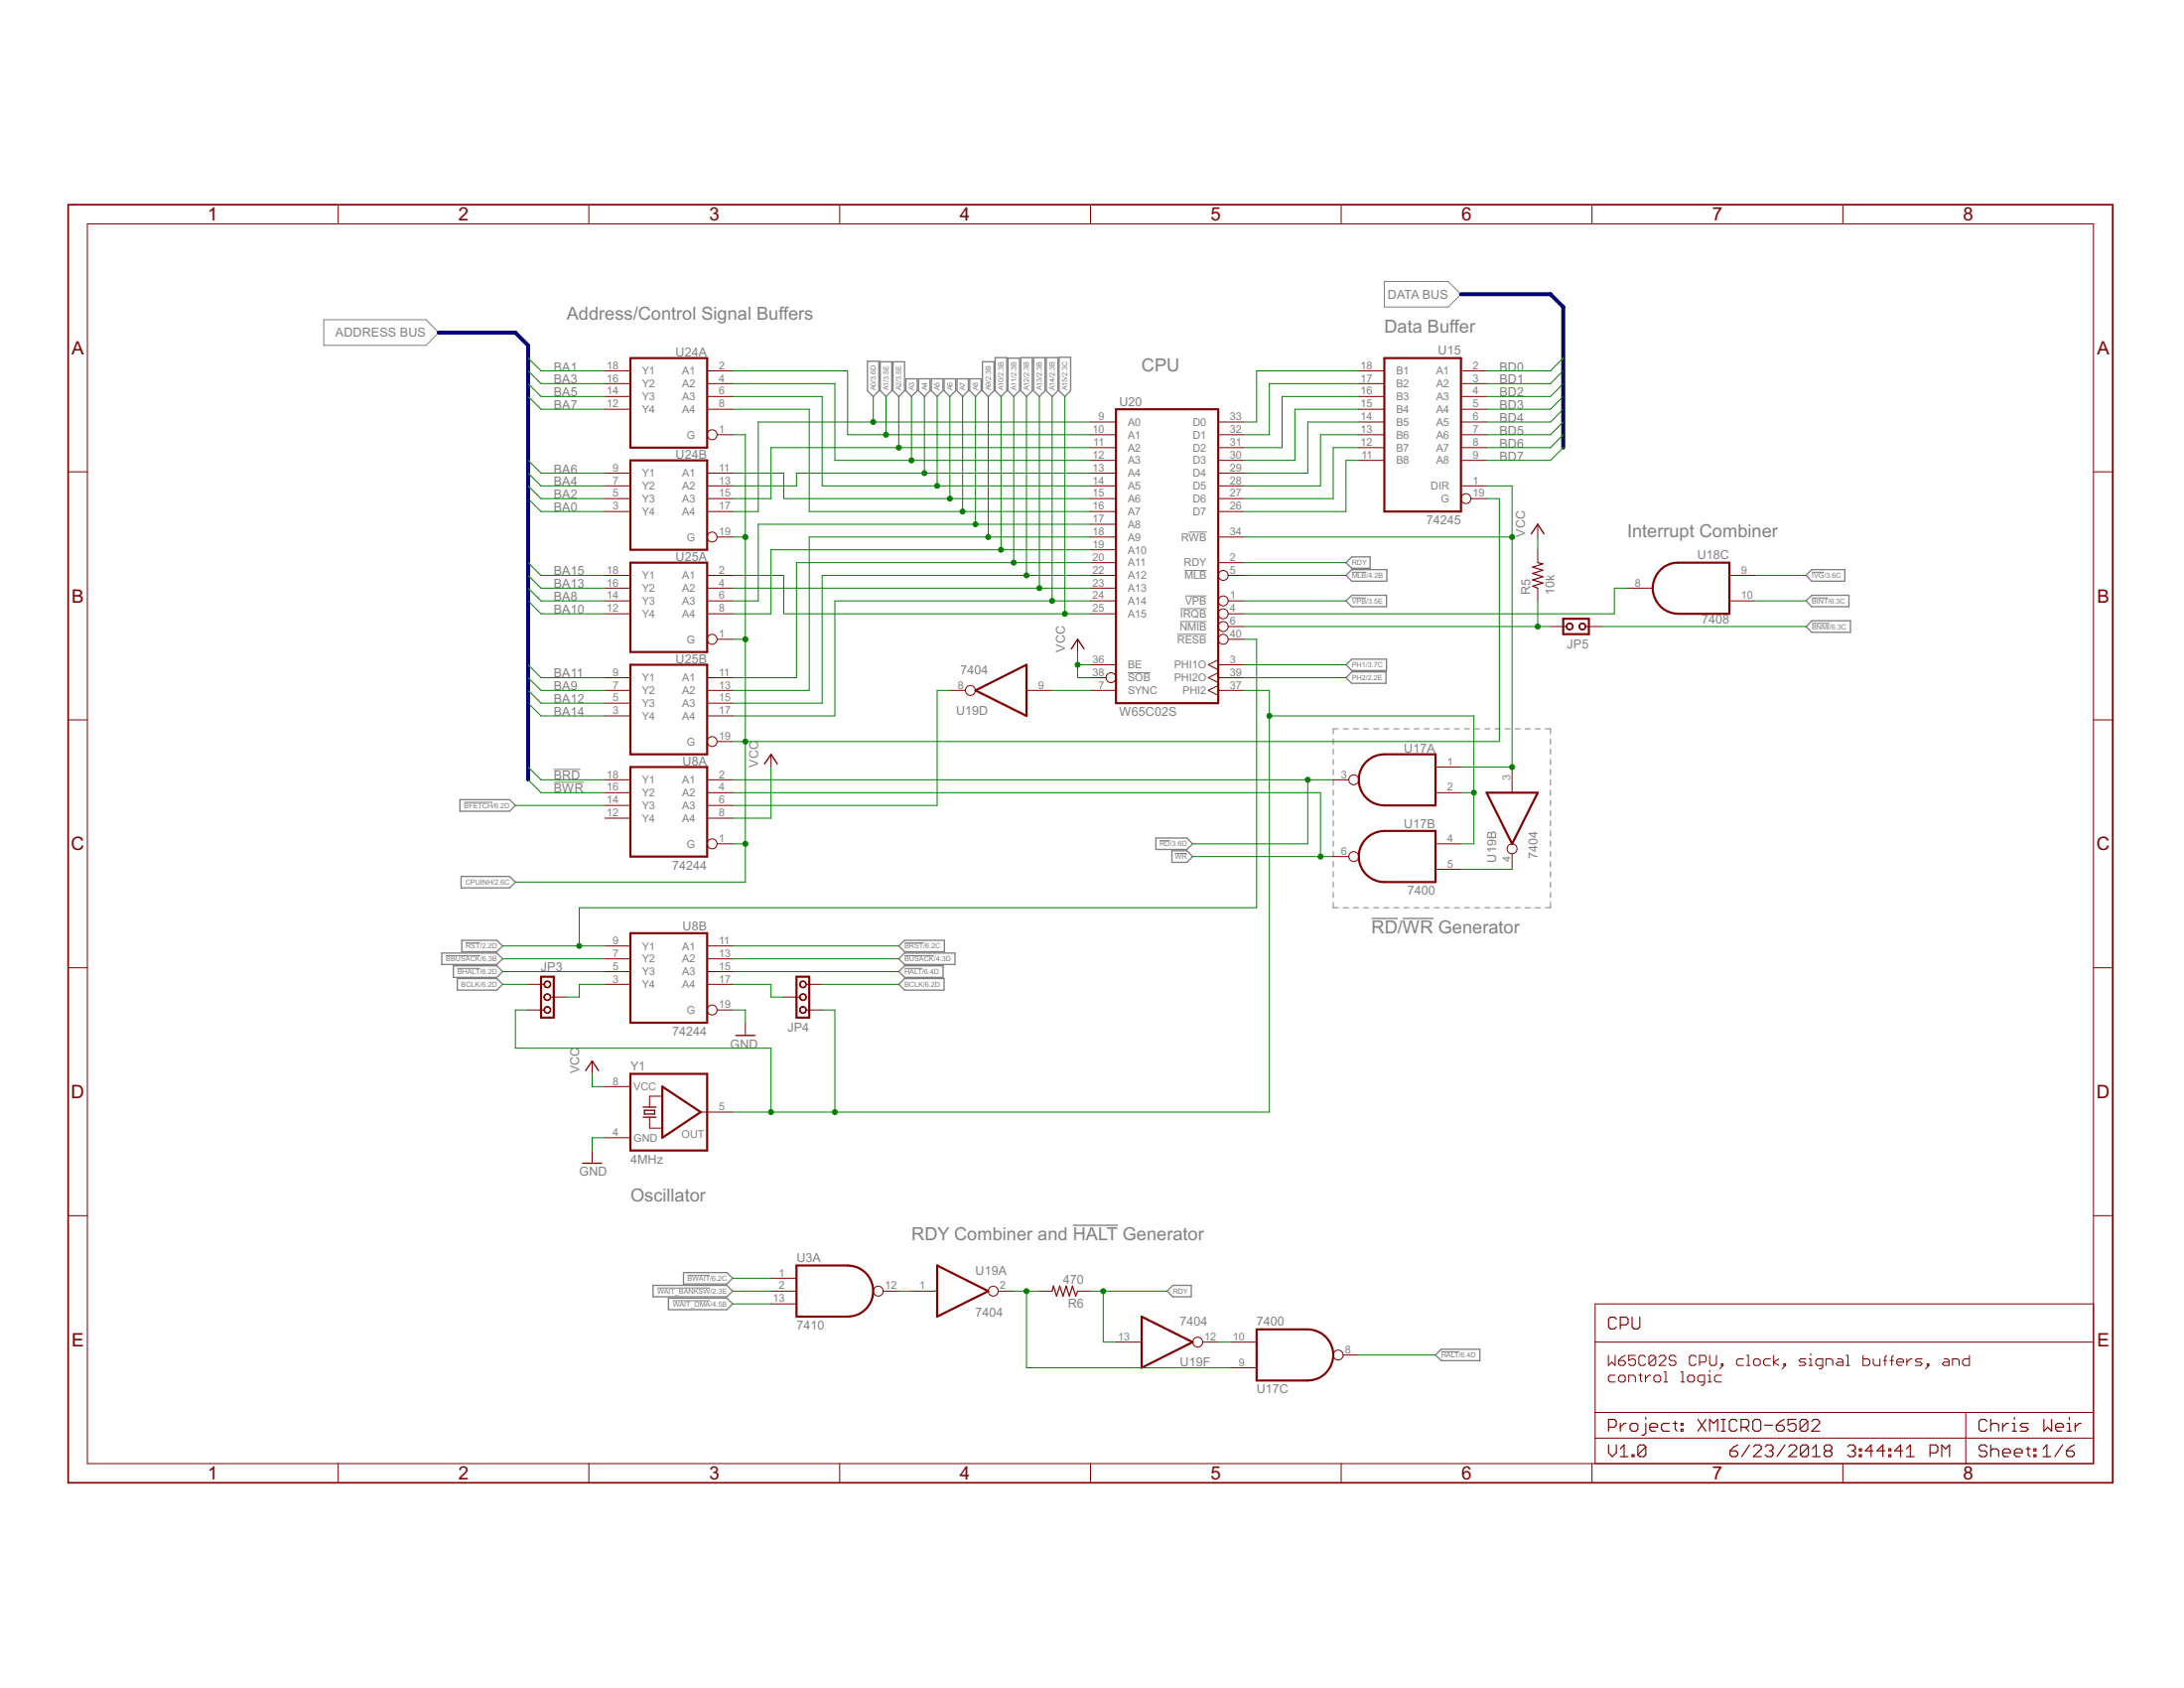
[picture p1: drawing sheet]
<svg xmlns="http://www.w3.org/2000/svg" width="279mm" height="216mm" viewBox="0 0 279 216" stroke-linecap="round" stroke-linejoin="round" font-family="sans-serif">
<g fill="none" stroke="#808080" stroke-width=".13">
<path d="M177.1 36h8.2l1.6 1.6-1.6 1.7h-8.2zM41.4 40.9h13.1l1.6 1.6-1.6 1.7h-13.1zM150.9 79.5h3.4M151 77.9h3.3M151.6 73h2.7M151.6 76.2h2.7M152.1 68.1h2.3M172.9 76.5h1.9M172.9 73.2h1.9M231.8 79.7h2.2M231.8 76.5h2M231.8 73.2h1.5"/>
<path d="M70.8 98.4h3.5M144.3 86h2.9M150.6 81.1h3.7M170.6 94.5v.7M170.6 95.8v.7M170.6 97.1v.7M170.6 98.4v.7M170.6 99.7v.7M171.2 93.2h-.6v.7M171.9 93.2h.6M173.1 93.2h.7M174.4 93.2h.7"/>
<path d="M175.7 93.2h.7M177 93.2h.7M178.3 93.2h.7M179.6 93.2h.7M180.9 93.2h.6M182.2 93.2h.6M183.5 93.2h.6M184.8 93.2h.6M186.1 93.2h.6M187.4 93.2h.6M188.7 93.2h.6M189.9 93.2h.7"/>
<path d="M191.2 93.2h.7M192.5 93.2h.7M193.8 93.2h.7M195.1 93.2h.7M196.4 93.2h.7M197.7 93.2h.7v.7M198.4 94.5v.7M198.4 95.8v.7M198.4 97.1v.7M198.4 98.4v.7M198.4 99.7v.7M59.4 102.6h3.6"/>
<path d="M70.8 100.1h3.9M148.4 107.5h1.3M150.3 109.2h1.5M170.6 101v.7M170.6 102.4v.6M170.6 103.7v.6M170.6 105v.6M170.6 106.3v.6M170.6 107.6v.6M170.6 108.9v.7M170.6 110.2v.7M170.6 111.5v.7"/>
<path d="M170.6 112.8v.7M170.6 114.1v.7M170.6 115.4v.7h.6M171.9 116.1h.6M173.1 116.1h.7M174.4 116.1h.7M175.7 116.1h.7M177 116.1h.7M178.3 116.1h.7M179.6 116.1h.7M180.9 116.1h.6M182.2 116.1h.6"/>
<path d="M183.5 116.1h.6M184.8 116.1h.6M186.1 116.1h.6M187.4 116.1h.6M188.7 116.1h.6M189.9 116.1h.7M191.2 116.1h.7M192.5 116.1h.7M193.8 116.1h.7M195.1 116.1h.7M196.4 116.1h.7M198.4 115.4v.7h-.7"/>
<path d="M198.4 101v.7M198.4 102.4v.6M198.4 103.7v.6M198.4 105v.6M198.4 106.3v.6M198.4 107.6v.6M198.4 108.9v.7M198.4 110.2v.7M198.4 111.5v.7M198.4 112.8v.7M198.4 114.1v.7M57 122.2h4.4"/>
<path d="M58.5 123.9h2.9M59.6 120.6h1.8M115.7 120.6h2.5M115.7 122.2h3.8M115.7 123.9h2.3M84.1 164.7h6.7M86.1 166.4h4.7M87.9 163.1h2.9M184.4 172.9h2.2"/>
</g>
<g fill="none" stroke="#808080" stroke-width=".17">
<path d="M111 46.2h1.4v3.8l-.7 .7-.7-.7zM112.6 46.3h1.5v3.7l-.8 .7-.7-.7zM114.2 46.3h1.5v3.7l-.7 .7-.8-.7zM115.9 48.5h1.4v1.5l-.7 .7-.7-.7zM117.5 48.5h1.5v1.5l-.7 .7-.8-.7zM119.1 48.5h1.5v1.5l-.7 .7-.8-.7zM120.8 48.5h1.5v1.5l-.8 .7-.7-.7zM122.4 48.5h1.5v1.5l-.8 .7-.7-.7zM124.1 48.5h1.4v1.5l-.7 .7-.7-.7zM125.7 46.3h1.5v3.7l-.8 .7-.7-.7zM127.3 45.7h1.5v4.3l-.7 .7-.8-.7zM128.9 45.8h1.5v4.2l-.7 .7-.8-.7z"/>
<path d="M130.6 45.7h1.5v4.3l-.8 .7-.7-.7zM132.2 45.7h1.5v4.3l-.7 .7-.8-.7zM133.9 45.7h1.4v4.3l-.7 .7-.7-.7zM135.5 45.7h1.5v4.3l-.8 .7-.7-.7zM172.2 76.9l.7-.8h4.5v1.5h-4.5zM172.2 72l.7-.8h2.4v1.5h-2.4zM172.2 73.6l.7-.7h4.5v1.4h-4.5zM231.1 76.9l.7-.8h4.7v1.5h-4.7zM231.8 79.4h4.9v1.5h-4.9l-.7-.8zM231.8 72.9h4.2v1.4h-4.2l-.7-.7zM172.2 85l.7-.7h4.5v1.5h-4.5zM172.2 86.7l.7-.8h4.4v1.5h-4.4z"/>
<path d="M58.8 102.3h6.4l.7 .7-.7 .8h-6.4zM59 112.1h6.2l.7 .7-.7 .8h-6.2zM147.9 107.2h3.9l.8 .7-.8 .7h-3.9zM149.9 108.8h1.9l.8 .8-.8 .7h-1.9zM175.5 117.5h3.3M179.5 117.5h3.9M56.5 121.9h7.1l.7 .7-.7 .8h-7.1zM58 123.5h5.6l.7 .8-.7 .7h-5.6zM58.5 125.2h5.1l.7 .7-.7 .7h-5.1zM59.1 120.3h4.5l.7 .7-.7 .7h-4.5zM115 125.9l.7-.7h5.1v1.4h-5.1zM115 121l.7-.7h5.1v1.4h-5.1z"/>
<path d="M115 124.3l.7-.8h4.9v1.5h-4.9zM115.7 121.9h6.5v1.5h-6.5l-.7-.8zM137.2 156.7h5.8M83.5 164.4h9.5l.7 .7-.7 .8h-9.5zM85.5 166h7.5l.7 .8-.7 .7h-7.5zM87.4 162.8h5.6l.7 .7-.7 .7h-5.6zM149.3 165.1l.8-.7h2.3v1.5h-2.3zM183.6 173.3l.8-.7h4.9v1.4h-4.9z"/>
</g>
<path d="M8.7 26.2h261.6v163.5h-261.6z" fill="none" stroke="#800000" stroke-width=".21"/>
<g fill="none" stroke="#800000" stroke-width=".13">
<path d="M11.2 28.6h256.6v158.6h-256.6zM43.3 26.2v2.4M75.3 26.2v2.4M107.4 26.2v2.4M139.5 26.2v2.4M171.6 26.2v2.4M203.7 26.2v2.4M235.8 26.2v2.4M77.4 47.4h3.2M77.4 49.1h3.2M77.4 50.7h3.2M77.4 52.3h3.2"/>
<path d="M90.5 47.4h3.2M90.5 49.1h3.2M90.5 50.7h3.2M90.5 52.3h3.2M91.7 55.6h2M139.5 54h3.3M139.5 55.6h3.3M139.5 57.3h3.3M139.5 58.9h3.3M155.9 54h3.2M155.9 55.6h3.2M155.9 57.3h3.2"/>
<path d="M155.9 58.9h3.2M173.8 47.4h3.3M173.8 49.1h3.3M173.8 50.7h3.3M173.8 52.3h3.3M173.8 54h3.3M173.8 55.6h3.3M173.8 57.3h3.3M173.8 58.9h3.3M186.9 47.4h3.3M186.9 49.1h3.3M186.9 50.7h3.3"/>
<path d="M186.9 52.3h3.3M186.9 54h3.3M186.9 55.6h3.3M186.9 57.3h3.3M186.9 58.9h3.3M8.7 60.3h2.5M77.4 62.1h3.2M77.4 63.8h3.2M77.4 60.5h3.2M77.4 65.4h3.2M77.4 73.6h3.2M77.4 75.2h3.2"/>
<path d="M77.4 76.9h3.2M77.4 78.5h3.2M90.5 62.1h3.2M90.5 63.8h3.2M90.5 60.5h3.2M90.5 65.4h3.2M90.5 73.6h3.2M90.5 75.2h3.2M90.5 76.9h3.2M90.5 78.5h3.2M91.7 68.7h2M139.5 62.1h3.3"/>
<path d="M139.5 63.8h3.3M139.5 68.7h3.3M139.5 60.5h3.3M139.5 65.4h3.3M139.5 73.6h3.3M139.5 75.2h3.3M139.5 76.9h3.3M139.5 78.5h3.3M139.5 67.1h3.3M139.5 70.3h3.3M139.5 72h3.3M155.9 62.1h3.2"/>
<path d="M155.9 63.8h3.2M155.9 68.7h3.2M155.9 60.5h3.2M155.9 65.4h3.2M155.9 72h3.2M157.1 73.6h2M157.1 76.9h2M157.1 78.5h2M186.9 62.1h3.3M188.2 63.8h2M196.7 67.1v1.6M196.7 70.3v1.7"/>
<path d="M196.7 75.2v1.7M208.2 75.2h3.2M221.2 73.6h3.3M221.2 76.9h3.3M267.8 60.3h2.5M8.7 92.1h2.5M77.4 99.7h3.2M77.4 86.7h3.2M77.4 88.3h3.2M77.4 89.9h3.2M77.4 91.6h3.2M90.5 99.7h3.2"/>
<path d="M90.5 86.7h3.2M90.5 88.3h3.2M90.5 89.9h3.2M90.5 91.6h3.2M91.7 81.8h2M91.7 94.8h2M98.6 96.5v1.6M121.5 88.3h2M131.3 88.3h3.3M137.9 81.8v1.6M139.5 86.7h2M139.5 88.3h3.3"/>
<path d="M139.5 85h3.3M155.9 86.7h3.2M155.9 88.3h3.2M155.9 84.4l-1.3 .6 1.3 .7M155.9 85h3.2M155.9 86l-1.3 .7 1.3 .6M155.9 87.7l-1.3 .6 1.3 .6M157.1 81.8h2M157.1 80.1h2M170.6 99.7h2M183.6 98.1h3.3M193.4 98.1v3.3"/>
<path d="M198.4 80.1h2M202.8 80.1h2.1M267.8 92.1h2.5M77.4 101.4h3.2M77.4 103h3.2M77.4 104.6h3.2M90.5 101.4h3.2M90.5 103h3.2M90.5 104.6h3.2M91.7 107.9h2M170.6 109.6h2M183.6 107.9h3.3"/>
<path d="M183.6 101.4h3.3M183.6 111.2h3.3M193.4 109.2v2M8.7 123.8h2.5M67.6 129.2h2M67.6 125.9h2M70.4 127.5h2.1M75.8 135.7v1.7M77.4 139h3.2M77.4 121h3.2M77.4 122.6h3.2M77.4 124.3h3.2"/>
<path d="M77.4 125.9h3.2M90.5 121h3.2M90.5 122.6h3.2M90.5 124.3h3.2M90.5 125.9h3.2M91.7 129.2h2M95.4 130.8v1.6M100.3 127.5h2M103.1 129.2h2.1M103.1 125.9h2.1M267.8 123.8h2.5M8.7 155.5h2.5"/>
<path d="M75.8 147.2v1.6M77.4 145.5h3.2M83.1 142.9v1.4h1.6M84.7 140.2h-1.6v1.4M89.6 142.2h4.1M267.8 155.5h2.5M98.6 166.8h3.3M98.6 165.1h3.3M98.6 163.5h3.3M113 165.1h2M116.6 165.1h3.3M127.7 165.1h2"/>
<path d="M133 165.1h1.6M137.9 165.1h1.6M142.8 171.7h3.2M153.9 171.7h2M157.5 171.7h3.3M157.5 174.9h3.3M171.8 173.3h2M204.1 171.7h63.7M205.8 173.4v1.2l.4-.4 .4 .4v-1.2M206.6 175.9h-.6l-.2 .2v.5l.2 .2h.6M207.1 174h.6l.2 .2v.2l-.2 .2h-.4l-.2-.2zM207.3 175.9h.4l.2 .2v.5l-.2 .2h-.4l-.2-.2v-.5z"/>
<path d="M207.9 173.4l-.4 .2-.4 .4M208.4 176.8v-.9h.6l.2 .2v.7M209.2 173.4h-.8v.6l.4-.2h.2l.2 .2v.4l-.2 .2h-.4l-.2-.2M209.7 175.9h.4M209.9 175.7v.9l.2 .2M210.5 173.6l-.2-.2h-.4l-.2 .2v.8l.2 .2h.4l.2-.2M210.5 175.9v.9M211.2 175.9h-.3l-.4 .4M211.8 173.6v.8l-.2 .2h-.4l-.3-.2M211.8 173.6l-.2-.2h-.4l-.3 .2v.8M211.8 173.6l-.9 .8M211.8 175.9h.4l.2 .2v.5l-.2 .2h-.4l-.2-.2v-.5z"/>
<path d="M212.2 173.6l.2-.2h.5l.2 .2v.2l-.9 .8h.9M212.9 175.5h.2v1.3M212.9 176.8h.4M214.4 173.6l-.2-.2h-.5l-.2 .2v.2l.2 .2h.5l.2 .2v.2l-.2 .2h-.5l-.2-.2M215.1 176.8h.4M215.1 175.5h.2v1.3M216.1 175.9h.5l.2 .2v.5l-.2 .2h-.5l-.2-.2v-.5zM217 173.6l-.2-.2h-.5l-.2 .2v.8l.2 .2h.5l.2-.2M217.4 174.2h.7l.2-.2v-.4l-.2-.2h-.7v1.2M218.1 176.8h-.7l-.2-.2v-.5l.2-.2h.7v1.1l-.3 .2h-.2M218.5 175.9h.2v.9M218.5 176.8h.4"/>
<path d="M218.7 173.4v1l.2 .2h.5l.2-.2v-1M218.7 175.3v.2M220.2 174.4h.2v.2h-.2zM220.2 175.9h-.6l-.2 .2v.5l.2 .2h.6M220.4 174.6l-.4 .5M223 173.8h-.6l-.2 .2v.4l.2 .2h.6M223.5 174.6h.4M223.5 173.4h.2v1.2M224.3 174l.2-.2h.5l.2 .2v.4l-.2 .2h-.5l-.2-.2zM226.5 173.8h-.7l-.2 .2v.4l.2 .2h.7M226.9 173.4v1.2M227.6 173.8l-.7 .4 .7 .4"/>
<path d="M228.2 174.4h.2v.2h-.2zM228.4 174.6l-.4 .5M231 173.8h-.6l-.3 .2 .3 .2h.4l.2 .2-.2 .2h-.7M231.4 174.6h.5M231.4 173.8h.2v.8M231.6 173.1v.3M233.2 174.6h-.7l-.2-.2v-.4l.2-.2h.7v1.1l-.2 .2h-.3M233.6 174.6v-.8h.7l.2 .2v.6M235.1 173.8h.4l.3 .2v.6h-.7l-.2-.2 .2-.2h.7M236.2 174.6h.4M236.2 173.4h.2v1.2M238.3 173.4v1.2h.7l.2-.2v-.4l-.2-.2h-.7"/>
<path d="M239.6 173.8v.6l.3 .2h.6v-.8M240.9 174h.5M241.4 173.4l-.2 .2v1M241.8 174h.4M242.2 173.4l-.2 .2v1M242.7 174.2h.8v-.2l-.2-.2h-.4l-.2 .2v.4l.2 .2h.4M243.9 173.8v.8M244.6 173.8h-.2l-.5 .4M245.9 173.8h-.6l-.3 .2 .3 .2h.4l.2 .2-.2 .2h-.7M246.5 174.4h.3v.2h-.3zM246.8 174.6l-.5 .5M248.7 173.8h.4l.2 .2v.6h-.6l-.2-.2 .2-.2h.6"/>
<path d="M249.8 174.6v-.8h.6l.2 .2v.6M251.9 173.4v1.2h-.6l-.2-.2v-.4l.2-.2h.6M267.8 166.8h-63.7v20.4M43.3 187.2v2.5M75.3 187.2v2.5M107.4 187.2v2.5M139.5 187.2v2.5M171.6 187.2v2.5M203.7 187.2v2.5M204.1 180.7h63.7M204.1 183.9h63.7M235.8 187.2v2.5"/>
<path d="M251.5 180.7v6.5"/>
<circle cx="91.1" cy="55.6" r=".64"/>
<circle cx="91.1" cy="68.7" r=".64"/>
<circle cx="156.5" cy="78.5" r=".64"/>
<circle cx="156.5" cy="76.9" r=".64"/>
<circle cx="156.5" cy="73.6" r=".64"/>
<circle cx="187.5" cy="63.8" r=".64"/>
<circle cx="91.1" cy="81.8" r=".64"/>
<circle cx="91.1" cy="94.8" r=".64"/>
<circle cx="124.1" cy="88.3" r=".64"/>
<circle cx="142.1" cy="86.7" r=".64"/>
<circle cx="156.5" cy="80.1" r=".64"/>
<circle cx="156.5" cy="81.8" r=".64"/>
<circle cx="173.2" cy="99.7" r=".64"/>
<circle cx="91.1" cy="107.9" r=".64"/>
<circle cx="173.2" cy="109.6" r=".64"/>
<circle cx="193.4" cy="108.6" r=".64"/>
<circle cx="91.1" cy="129.2" r=".64"/>
<circle cx="112.4" cy="165.1" r=".64"/>
<circle cx="127.1" cy="165.1" r=".64"/>
<circle cx="153.2" cy="171.7" r=".64"/>
<circle cx="171.2" cy="173.3" r=".64"/>
</g>
<g fill="none" stroke="#800000" stroke-width=".15">
<path d="M196.7 72l.7 .1-1.3 .4 1.3 .4-1.3 .4 1.3 .5-1.3 .4 1.3 .4-1.3 .4 .6 .2M134.6 165.1l.2-.6 .4 1.3 .4-1.3 .4 1.3 .4-1.3 .4 1.3 .4-1.3 .4 1.3 .3-.7M206.8 168.7l-.3-.2h-.5l-.2 .2v1l.2 .3h.5l.3-.3M207.3 169.5h.7l.3-.3v-.5l-.3-.2h-.7v1.5M208.8 168.5v1.2l.2 .3h.5l.3-.3v-1.2M205.8 182.5h.7l.3-.2v-.5l-.3-.3h-.7v1.5M205.8 184.8v1l.5 .5 .5-.5v-1M207.3 182.1v.9M207.3 185.3l.5-.5v1.5M207.3 186.3h1M208 182.1h-.2l-.5 .4M208.5 182.3l.3-.2h.5l.2 .2v.5l-.2 .2h-.5l-.3-.2z"/>
<path d="M208.8 186.1h.2v.2h-.2zM210.5 185.1l-.2-.3h-.5l-.3 .3v1M210.5 182.1v1.2l-.2 .3h-.3M210.5 181.3v.2M210.5 185.1v1l-.2 .2h-.5l-.3-.2M210.5 185.1l-1 1M211.1 182.5h.9v-.2l-.2-.2h-.5l-.2 .2v.5l.2 .2h.5M213.6 182.1h-.8l-.2 .2v.5l.2 .2h.8M214.1 182.1h.4M214.3 181.8v1l.2 .2M215.1 182.1h.2v.2h-.2zM215.1 182.8h.2v.2h-.2z"/>
<path d="M217.2 181.5l1 1.5M218.2 181.5l-1 1.5M218.7 183v-1.5l.5 .6 .5-.6v1.5M220.2 181.5h.5M220.2 183h.5M220.5 181.5v1.5M221.3 185.6h.8l.2 .2v.3l-.2 .2h-.5l-.3-.2zM222.2 181.8l-.2-.3h-.5l-.3 .3v1l.3 .2h.5l.2-.2M222.3 184.8l-.5 .3-.5 .5M222.7 182.5h.8l.2-.2v-.5l-.2-.3h-.8v1.5M223.2 182.5l.5 .5M223.8 184.8l-1 1.5"/>
<path d="M224.3 185.1l.3-.3h.5l.2 .3v.2l-1 1h1M224.5 181.5h.5l.3 .3v1l-.3 .2h-.5l-.3-.2v-1zM225.7 182.3h1.1M225.8 185.1l.3-.3h.5l.2 .3v.2l-.2 .3M226.3 185.6h.3M226.6 185.6l.2 .2v.3l-.2 .2h-.5l-.3-.2M227.2 182.3h.8l.3 .2v.3l-.3 .2h-.5l-.3-.2zM228.3 181.5l-.5 .3-.6 .5M228.3 184.8l-1 1.5M228.8 185.1l.3-.3h.5l.2 .3v.2l-1 1h1M229.8 181.5h-1.1v.8l.6-.2h.2l.3 .2v.5l-.3 .2h-.5l-.3-.2M231.3 181.8l-.3-.3h-.5l-.2 .3v1"/>
<path d="M231.3 181.8v1l-.3 .2h-.5l-.2-.2M231.3 181.8l-1 1M231.4 185.1v1l-.3 .2h-.5l-.3-.2M231.4 185.1l-.3-.3h-.5l-.3 .3v1M231.4 185.1l-1.1 1M231.8 181.8l.2-.3h.5l.3 .3v.3l-1 .9h1M231.9 186.3h1M231.9 185.3l.4-.5v1.5M233.6 185.6l-.2 .2v.3l.2 .2h.5l.3-.2v-.3l-.3-.2M233.6 185.6l-.2-.3v-.2l.2-.3h.5l.3 .3v.2l-.3 .3M233.6 185.6h.5M236.4 185.1l.2-.3h.5l.3 .3v.2l-.3 .3"/>
<path d="M236.9 185.6h.2M237.1 185.6l.3 .2v.3l-.3 .2h-.5l-.2-.2M237.9 186.1h.2v.2h-.2zM237.9 185.3h.2v.3h-.2zM239.6 185.6h-1l.8-.8v1.5M241.1 185.6h-1l.8-.8v1.5M241.6 186.1h.3v.2h-.3zM241.6 185.3h.3v.3h-.3zM243.4 185.6h-1l.7-.8v1.5M243.9 186.3h1M243.9 185.3l.5-.5v1.5M246.9 185.8h.7l.3-.2v-.5l-.3-.3h-.7v1.5"/>
<path d="M248.4 186.3v-1.5l.5 .5 .5-.5v1.5M254.2 181.8l-.3-.3h-.5l-.2 .3v1l.2 .2h.5l.3-.2M254.2 185.1l-.3-.3h-.5l-.2 .3v.2l.2 .3h.5l.3 .2v.3l-.3 .2h-.5l-.2-.2M254.7 182.3l.2-.2h.5l.3 .2v.7M254.7 181.5v1.5M254.7 184.8v1.5M254.7 185.6l.2-.3h.5l.3 .3v.7M256.2 185.8h1v-.2l-.3-.3h-.5l-.2 .3v.5l.2 .2h.5M256.2 182.1v.9M256.9 182.1h-.2l-.5 .4M257.5 182.1h.2v.9M257.5 183h.5"/>
<path d="M257.7 185.8h1v-.2l-.3-.3h-.4l-.3 .3v.5l.3 .2h.4M257.7 181.3v.2M259.2 185.3h.5M259.5 182.1h-.8l-.3 .2 .3 .2h.5l.3 .3-.3 .2h-.8M259.5 185.1v1l.2 .2M260.2 186.1h.3v.2h-.3zM260.2 185.3h.3v.3h-.3zM261.4 186.3h1M261.4 185.3l.5-.5v1.5M261.5 181.5v1.5l.5-.5 .5 .5v-1.5M263 182.5h1v-.2l-.3-.2h-.5l-.2 .2v.5l.2 .2h.5M263.9 184.8l-1 1.5"/>
<path d="M264.4 185.6h.7l.3 .2v.3l-.3 .2h-.5l-.2-.2zM264.5 182.1h.2v.9M264.5 183h.5M264.7 181.3v.2M265.4 184.8l-.5 .3-.5 .5M265.5 182.1v.9M266.2 182.1h-.2l-.5 .4"/>
</g>
<g fill="none" stroke="#800000" stroke-width=".28">
<path d="M80.6 45.8h9.9v11.5h-9.9zM80.6 58.9h9.9v11.4h-9.9zM142.8 52.3h13.1v37.6h-13.1zM177.1 45.8h9.8v19.6h-9.8zM80.6 72h9.9v11.4h-9.9zM200 79.1h3.3v2h-3.3zM212.5 72.8a3.2 3.2 0 0 1 2.2-.8h6.5v6.5h-6.5a3.3 3.3 0 0 1-3-2.1 3.3 3.3 0 0 1 .8-3.6zM80.6 98.1h9.9v11.5h-9.9zM80.6 85h9.9v11.5h-9.9zM124.8 88.3l6.5-3.3v6.6zM174.9 97.3a3.2 3.2 0 0 1 2.2-.8h6.5v6.5h-6.5a3.3 3.3 0 0 1-3-2.1 3.3 3.3 0 0 1 .8-3.6zM80.6 119.4h9.9v11.4h-9.9z"/>
<path d="M174.9 107.2a3.3 3.3 0 0 1 2.2-.9h6.5v6.5h-6.5a3.3 3.3 0 0 1-3-2 3.3 3.3 0 0 1 .8-3.6zM190.2 101.4h6.5l-3.3 6.5zM69.2 124.9h1.6v5.3h-1.6zM80.6 137.4h9.9v9.8h-9.9zM84.7 139l4.9 3.2-4.9 3.3zM101.9 124.9h1.6v5.3h-1.6zM101.9 161.9h6.5a3.3 3.3 0 0 1 3.3 3.2 3.3 3.3 0 0 1-3.3 3.3h-6.5zM119.9 161.9l6.5 3.2-6.5 3.3zM146 168.4l6.6 3.3-6.6 3.2zM160.8 170h6.5a3.3 3.3 0 0 1 3.3 3.3 3.3 3.3 0 0 1-3.3 3.3h-6.5z"/>
</g>
<path d="M195.9 68.3l.8-1.2 .8 1.2M97.8 97.7l.8-1.2 .8 1.2M137.1 83l.8-1.2 .8 1.2M74.9 136.9l.9-1.2 .8 1.2M94.1 132.4h2.5M74.5 148.8h2.5M82.3 142.9h1.6M82.3 141.6h1.6M82.4 142h1.4v.5h-1.4z" fill="none" stroke="#800000" stroke-width=".17"/>
<g fill="#800000" stroke="#800000" stroke-width=".13">
<path d="M69.7 128.8a.45 .45 0 0 1 .7 .2 .45 .45 0 0 1-.3 .6 .45 .45 0 0 1-.5-.4h.1a.36 .36 0 0 1 .4-.4 .36 .36 0 0 1 .2 .6 .36 .36 0 0 1-.6-.1v-.1h-.1z" fill-rule="evenodd"/>
<path d="M69.7 125.6a.44 .44 0 0 1 .7 .1 .44 .44 0 0 1-.3 .6 .44 .44 0 0 1-.5-.4h.1a.36 .36 0 0 1 .5-.3 .36 .36 0 0 1 .1 .5 .36 .36 0 0 1-.6 0v-.2h-.1z" fill-rule="evenodd"/>
<path d="M69.7 127.2a.45 .45 0 0 1 .7 .2 .45 .45 0 0 1-.3 .6 .45 .45 0 0 1-.5-.5h.1a.36 .36 0 0 1 .5-.3 .36 .36 0 0 1 .1 .6 .36 .36 0 0 1-.6-.1v-.2h-.1z" fill-rule="evenodd"/>
<path d="M102.4 125.6a.44 .44 0 0 1 .7 .1 .44 .44 0 0 1-.3 .6 .44 .44 0 0 1-.5-.4h.1a.38 .38 0 0 1 .5-.3 .38 .38 0 0 1 .1 .6 .38 .38 0 0 1-.6-.1v-.2h-.1z" fill-rule="evenodd"/>
<path d="M102.4 128.8a.45 .45 0 0 1 .7 .2 .45 .45 0 0 1-.3 .6 .45 .45 0 0 1-.5-.4h.1a.38 .38 0 0 1 .5-.3 .38 .38 0 0 1 .1 .6 .38 .38 0 0 1-.6-.2v-.1h-.1z" fill-rule="evenodd"/>
<path d="M102.4 127.2a.45 .45 0 0 1 .7 .2 .45 .45 0 0 1-.3 .6 .45 .45 0 0 1-.5-.5h.1a.38 .38 0 0 1 .5-.3 .38 .38 0 0 1 .1 .6 .38 .38 0 0 1-.6-.1v-.2h-.1z" fill-rule="evenodd"/>
<path d="M200.5 79.8a.45 .45 0 0 1 .7 .1 .45 .45 0 0 1-.3 .7 .45 .45 0 0 1-.5-.5 .39 .39 0 0 1 .6-.3 .39 .39 0 0 1-.1 .7 .43 .43 0 0 1-.4-.2 .43 .43 0 0 1 0-.5z" fill-rule="evenodd"/>
<path d="M202.2 79.8a.45 .45 0 0 1 .6 .1 .45 .45 0 0 1-.3 .7 .45 .45 0 0 1-.5-.5h.1a.38 .38 0 0 1 .5-.3 .38 .38 0 0 1 .1 .6 .38 .38 0 0 1-.6-.1v-.2h-.1z" fill-rule="evenodd"/>
</g>
<path d="M186.9 37.6h11.5l1.6 1.7v18M56.1 42.5h9.8l1.7 1.7v55.5" fill="none" stroke="#000080" stroke-width=".51"/>
<g fill="none" stroke="#008000" stroke-width=".13">
<path d="M67.6 50.7l1.6 1.6h8.2M67.6 49.1l1.6 1.6h8.2M67.6 47.4l1.6 1.7h8.2M67.6 45.8l1.6 1.6h8.2M67.6 58.9l1.6 1.6h8.2M93.7 49.1h13.1v9.8h32.7M93.7 55.6h1.7v57.2h-29.5M93.7 47.4h14.7v8.2h31.1M93.7 52.3h9.8v13.1h36M93.7 50.7h11.5v11.4h34.3M111.7 50.7v3.3M113.3 50.7v4.9"/>
<path d="M115 50.7v6.6M116.6 50.7v8.2M118.3 50.7v9.8M119.9 50.7v11.4M121.5 50.7v13.1M123.1 50.7v14.7M124.8 50.7v16.4M126.4 50.7v18M128.1 50.7v19.6M129.7 50.7v21.3M131.3 50.7v22.9M133 50.7v24.5"/>
<path d="M134.6 50.7v26.2M136.2 50.7v27.8M139.5 57.3h-40.9v6.5h-4.9M139.5 54h-42.5v11.4h-3.3M173.8 52.3h-8.1v6.6h-6.6M173.8 58.9h-1.6v6.5h-13.1M173.8 50.7h-9.8v6.6h-4.9M173.8 57.3h-3.2v6.5h-11.5M173.8 49.1h-11.4v6.5h-3.3M173.8 55.6h-4.9v6.5h-9.8M173.8 47.4h-13v6.6h-1.7M173.8 54h-6.5v6.5h-8.2"/>
<path d="M200 57.3l-1.6 1.6h-8.2M200 55.6l-1.6 1.7h-8.2M200 54l-1.6 1.6h-8.2M200 52.3l-1.6 1.7h-8.2M200 50.7l-1.6 1.6h-8.2M200 49.1l-1.6 1.6h-8.2M200 47.4l-1.6 1.7h-8.2M200 45.8l-1.6 1.6h-8.2M67.6 76.9l1.6 1.6h8.2M67.6 72l1.6 1.6h8.2M67.6 75.2l1.6 1.7h8.2M67.6 73.6l1.6 1.6h8.2"/>
<path d="M67.6 63.8l1.6 1.6h8.2M67.6 62.1l1.6 1.7h8.2M67.6 60.5l1.6 1.6h8.2M93.7 73.6h6.6v4.9h39.2M93.7 60.5h6.6v3.3h39.2M93.7 75.2h45.8M93.7 68.7h1.7M139.5 70.3h-40.9v8.2h-4.9M139.5 73.6h-34.3v16.3h-11.5M139.5 67.1h-42.5v9.8h-3.3M139.5 76.9h-32.7v14.7h-13.1M139.5 72h-37.6v14.7h-8.2"/>
<path d="M139.5 60.5h-37.6v1.6h-8.2M139.5 68.7h-36v19.6h-9.8M159.1 73.6h13.1M159.1 76.9h13.1M159.1 72h13.1M159.1 68.7h34.3M190.2 63.8h1.6v31h-98.1M190.2 62.1h3.2v36h-6.5M196.7 68.7v1.6M196.7 76.9v3.2M208.2 75.2h-1.7v3.3h-47.4M224.5 73.6h6.6"/>
<path d="M224.5 76.9h6.6M67.6 89.9l1.6 1.7h8.2M67.6 88.3l1.6 1.6h8.2M67.6 85l1.6 1.7h8.2M67.6 86.7l1.6 1.6h8.2M67.6 98.1l1.6 1.6h8.2M67.6 99.7l1.6 1.7h8.2M93.7 99.7h76.9M93.7 81.8h1.7M98.6 98.1v6.5h-4.9M121.5 88.3h-1.6v14.7h-26.2M134.6 88.3h4.9"/>
<path d="M137.9 83.4v3.3h1.6M137.9 85h1.6M159.1 86.7h13.1M159.1 88.3h3.3v53.9h-68.7M159.1 85h13.1M159.1 81.8h1.7v34.3h-86.7v4.9M159.1 80.1h39.3M162.4 91.6h26.2v16.3h-1.7M167.3 99.7v8.2h-14.7M204.9 80.1h26.2M65.9 103h11.5M93.7 101.4h75.2v8.2"/>
<path d="M93.7 107.9h1.7M152.6 109.6h18M186.9 101.4h1.7M186.9 111.2h6.5M64.3 121h13.1M64.3 122.6h13.1M64.3 125.9h3.3M64.3 124.3h13.1M67.6 129.2h-1.7v4.9h32.7v8.1M75.8 137.4v1.6h1.6M77.4 125.9h-3.3v1.6h-1.6M93.7 125.9h4.9v1.6h1.7"/>
<path d="M93.7 129.2h1.7v1.6M93.7 121h21.3M93.7 122.6h21.3M93.7 124.3h21.3M105.2 129.2h1.6v13M105.2 125.9h9.8M77.4 145.5h-1.6v1.7M93.7 163.5h4.9M93.7 165.1h4.9M93.7 166.8h4.9M115 165.1h1.6M129.7 165.1h3.3"/>
<path d="M131.3 165.1v9.8h26.2M139.5 165.1h9.8M141.1 165.1v6.6h1.7M155.9 171.7h1.6M173.8 173.3h9.8"/>
</g>
<g fill="#008000" stroke="#008000" stroke-width=".13">
<circle cx="136.2" cy="78.5" r=".32"/>
<circle cx="134.6" cy="76.9" r=".32"/>
<circle cx="133" cy="75.2" r=".32"/>
<circle cx="131.3" cy="73.6" r=".32"/>
<circle cx="129.7" cy="72" r=".32"/>
<circle cx="128.1" cy="70.3" r=".32"/>
<circle cx="126.4" cy="68.7" r=".32"/>
<circle cx="124.8" cy="67.1" r=".32"/>
<circle cx="123.1" cy="65.4" r=".32"/>
<circle cx="121.5" cy="63.8" r=".32"/>
<circle cx="119.9" cy="62.1" r=".32"/>
<circle cx="118.3" cy="60.5" r=".32"/>
<circle cx="116.6" cy="58.9" r=".32"/>
<circle cx="115" cy="57.3" r=".32"/>
<circle cx="113.3" cy="55.6" r=".32"/>
<circle cx="111.7" cy="54" r=".32"/>
<circle cx="137.9" cy="85" r=".32"/>
<circle cx="167.3" cy="99.7" r=".32"/>
<circle cx="168.9" cy="109.6" r=".32"/>
<circle cx="193.4" cy="68.7" r=".32"/>
<circle cx="193.4" cy="98.1" r=".32"/>
<circle cx="141.1" cy="165.1" r=".32"/>
<circle cx="131.3" cy="165.1" r=".32"/>
<circle cx="188.6" cy="101.4" r=".32"/>
<circle cx="162.4" cy="91.6" r=".32"/>
<circle cx="98.6" cy="142.2" r=".32"/>
<circle cx="106.8" cy="142.2" r=".32"/>
<circle cx="74.1" cy="121" r=".32"/>
<circle cx="95.4" cy="68.7" r=".32"/>
<circle cx="95.4" cy="81.8" r=".32"/>
<circle cx="95.4" cy="94.8" r=".32"/>
<circle cx="95.4" cy="107.9" r=".32"/>
<circle cx="196.7" cy="80.1" r=".32"/>
</g>
<g font-size="2.6" fill="#800000">
<text x="26.6" y="28.2">1</text>
<text x="58.6" y="28.2">2</text>
<text x="90.7" y="28.2">3</text>
<text x="122.8" y="28.2">4</text>
<text x="154.9" y="28.2">5</text>
<text x="187" y="28.2">6</text>
<text x="219.1" y="28.2">7</text>
<text x="251.1" y="28.2">8</text>
<text x="9.2" y="45.3">A</text>
<text x="268.3" y="45.3">A</text>
<text x="9.2" y="77">B</text>
<text x="268.3" y="77">B</text>
<text x="9.1" y="108.7">C</text>
<text x="268.2" y="108.7">C</text>
<text x="9.1" y="140.5">D</text>
<text x="268.2" y="140.5">D</text>
<text x="9.2" y="172.2">E</text>
<text x="268.3" y="172.2">E</text>
<text x="26.6" y="189.3">1</text>
<text x="58.6" y="189.3">2</text>
<text x="90.7" y="189.3">3</text>
<text x="122.8" y="189.3">4</text>
<text x="154.9" y="189.3">5</text>
<text x="187" y="189.3">6</text>
<text x="219.1" y="189.3">7</text>
<text x="251.1" y="189.3">8</text>
</g>
<g font-size="2.6" fill="#808080">
<text x="72.5" y="40.9">Address/Control Signal Buffers</text>
<text x="146" y="47.4">CPU</text>
<text x="177.1" y="42.5">Data Buffer</text>
<text x="208.2" y="68.7">Interrupt Combiner</text>
<text x="175.5" y="119.4">RD/WR Generator</text>
<text x="80.7" y="153.7">Oscillator</text>
<text x="116.6" y="158.6">RDY Combiner and HALT Generator</text>
</g>
<g font-size="1.8" fill="#808080">
<text x="177.5" y="38.2">DATA BUS</text>
<text x="42.9" y="43.1">ADDRESS BUS</text>
<text x="70.8" y="47.4">BA1</text>
<text x="86.4" y="45.6">U24A</text>
<text x="184" y="45.4">U15</text>
<text x="191.8" y="47.4">BD0</text>
<text x="70.8" y="52.3">BA7</text>
<text x="70.8" y="50.7">BA5</text>
<text x="70.8" y="49.1">BA3</text>
<text x="143.2" y="51.9">U20</text>
<text x="191.8" y="54">BD4</text>
<text x="191.8" y="52.3">BD3</text>
<text x="191.8" y="50.7">BD2</text>
<text x="191.8" y="49.1">BD1</text>
<text x="86.4" y="58.6">U24B</text>
<text x="191.8" y="58.9">BD7</text>
<text x="191.8" y="57.2">BD6</text>
<text x="191.8" y="55.6">BD5</text>
<text x="70.8" y="65.4">BA0</text>
<text x="70.8" y="63.8">BA2</text>
<text x="70.8" y="62.2">BA4</text>
<text x="70.8" y="60.5">BA6</text>
<text x="86.4" y="71.7">U25A</text>
<text x="182.5" y="67.1">74245</text>
<text x="195.1" y="68.7" transform="rotate(-90 195.1 68.7)">VCC</text>
<text x="217.1" y="71.5">U18C</text>
<text x="70.8" y="76.9">BA8</text>
<text x="70.8" y="75.2">BA13</text>
<text x="70.8" y="73.6">BA15</text>
<text x="195.8" y="76" transform="rotate(-90 195.8 76)">R5</text>
<text x="198.8" y="76" transform="rotate(-90 198.8 76)">10k</text>
<text x="70.8" y="78.5">BA10</text>
<text x="136.2" y="83.4" transform="rotate(-90 136.2 83.4)">VCC</text>
<text x="200.5" y="82.9">JP5</text>
<text x="217.7" y="79.8">7408</text>
<text x="70.8" y="88.3">BA9</text>
<text x="70.8" y="86.7">BA11</text>
<text x="70.8" y="89.9">BA12</text>
<text x="86.4" y="84.8">U25B</text>
<text x="122.9" y="86.2">7404</text>
<text x="70.8" y="91.6">BA14</text>
<text x="122.3" y="91.5">U19D</text>
<text x="143.2" y="91.6">W65C02S</text>
<text x="70.8" y="99.7">BRD</text>
<text x="70.8" y="101.4">BWR</text>
<text x="87.3" y="97.9">U8A</text>
<text x="97" y="98.1" transform="rotate(-90 97 98.1)">VCC</text>
<text x="179.6" y="96.2">U17A</text>
<text x="179.6" y="105.9">U17B</text>
<text x="86" y="111.2">74244</text>
<text x="191.4" y="110.3" transform="rotate(-90 191.4 110.3)">U19B</text>
<text x="196.7" y="109.8" transform="rotate(-90 196.7 109.8)">7404</text>
<text x="87.3" y="119">U8B</text>
<text x="180.1" y="114.5">7400</text>
<text x="69.2" y="124.3">JP3</text>
<text x="100.8" y="131.9">JP4</text>
<text x="74.1" y="137.3" transform="rotate(-90 74.1 137.3)">VCC</text>
<text x="80.7" y="136.9">Y1</text>
<text x="86" y="132.4">74244</text>
<text x="93.4" y="134.1">GND</text>
<text x="80.7" y="148.8">4MHz</text>
<text x="74.1" y="150.4">GND</text>
<text x="101.9" y="161.5">U3A</text>
<text x="124.8" y="163.1">U19A</text>
<text x="136" y="164.2">470</text>
<text x="136.6" y="167.2">R6</text>
<text x="101.9" y="170">7410</text>
<text x="124.8" y="168.4">7404</text>
<text x="150.9" y="169.5">7404</text>
<text x="160.8" y="169.5">7400</text>
<text x="150.9" y="174.7">U19F</text>
<text x="160.8" y="178.1">U17C</text>
</g>
<g font-size="1.5" fill="#808080">
<text x="77.6" y="47.2">18</text>
<text x="82.2" y="47.9">Y1</text>
<text x="87.3" y="47.9">A1</text>
<text x="92" y="47.2">2</text>
<text x="174.1" y="47.2">18</text>
<text x="178.6" y="47.9">B1</text>
<text x="183.7" y="47.9">A1</text>
<text x="188.4" y="47.2">2</text>
<text x="77.6" y="52.1">12</text>
<text x="77.6" y="50.5">14</text>
<text x="77.6" y="48.8">16</text>
<text x="82.2" y="52.8">Y4</text>
<text x="82.2" y="51.2">Y3</text>
<text x="82.2" y="49.6">Y2</text>
<text x="87.3" y="49.6">A2</text>
<text x="87.3" y="51.2">A3</text>
<text x="87.3" y="52.8">A4</text>
<text x="92" y="48.8">4</text>
<text x="92" y="50.5">6</text>
<text x="92" y="52.1">8</text>
<text x="140.5" y="53.7">9</text>
<text x="157.4" y="53.7">33</text>
<text x="174.1" y="53.7">14</text>
<text x="174.1" y="52.1">15</text>
<text x="174.1" y="50.5">16</text>
<text x="174.1" y="48.8">17</text>
<text x="178.6" y="52.8">B4</text>
<text x="178.6" y="51.2">B3</text>
<text x="178.6" y="49.6">B2</text>
<text x="183.7" y="49.6">A2</text>
<text x="183.7" y="51.2">A3</text>
<text x="183.7" y="52.8">A4</text>
<text x="188.4" y="48.8">3</text>
<text x="188.4" y="50.5">4</text>
<text x="188.4" y="52.1">5</text>
<text x="188.4" y="53.7">6</text>
<text x="87.9" y="56.1">G</text>
<text x="92" y="55.4">1</text>
<text x="139.7" y="55.4">10</text>
<text x="139.7" y="58.7">12</text>
<text x="139.8" y="57">11</text>
<text x="144.3" y="54.5">A0</text>
<text x="144.3" y="56.1">A1</text>
<text x="144.3" y="57.7">A2</text>
<text x="144.3" y="59.4">A3</text>
<text x="152.6" y="54.5">D0</text>
<text x="152.6" y="56.1">D1</text>
<text x="152.6" y="57.7">D2</text>
<text x="152.6" y="59.4">D3</text>
<text x="157.4" y="55.4">32</text>
<text x="157.4" y="57">31</text>
<text x="157.4" y="58.7">30</text>
<text x="174.1" y="57">12</text>
<text x="174.1" y="55.4">13</text>
<text x="174.2" y="58.7">11</text>
<text x="178.6" y="59.4">B8</text>
<text x="178.6" y="57.7">B7</text>
<text x="178.6" y="56.1">B6</text>
<text x="178.6" y="54.5">B5</text>
<text x="183.7" y="54.5">A5</text>
<text x="183.7" y="56.1">A6</text>
<text x="183.7" y="57.7">A7</text>
<text x="183.7" y="59.4">A8</text>
<text x="188.4" y="55.4">7</text>
<text x="188.4" y="57">8</text>
<text x="188.4" y="58.7">9</text>
<text x="78.4" y="65.2">3</text>
<text x="78.4" y="63.6">5</text>
<text x="78.4" y="61.9">7</text>
<text x="78.4" y="60.3">9</text>
<text x="82.2" y="65.9">Y4</text>
<text x="82.2" y="64.3">Y3</text>
<text x="82.2" y="62.6">Y2</text>
<text x="82.2" y="61">Y1</text>
<text x="87.3" y="61">A1</text>
<text x="87.3" y="62.6">A2</text>
<text x="87.3" y="64.3">A3</text>
<text x="87.3" y="65.9">A4</text>
<text x="92" y="60.3">11</text>
<text x="92" y="61.9">13</text>
<text x="92" y="63.6">15</text>
<text x="92" y="65.2">17</text>
<text x="139.7" y="60.3">13</text>
<text x="139.7" y="61.9">14</text>
<text x="139.7" y="63.6">15</text>
<text x="139.7" y="65.2">16</text>
<text x="144.3" y="61">A4</text>
<text x="144.3" y="62.6">A5</text>
<text x="144.3" y="64.3">A6</text>
<text x="144.3" y="65.9">A7</text>
<text x="152.6" y="61">D4</text>
<text x="152.6" y="62.6">D5</text>
<text x="152.6" y="64.3">D6</text>
<text x="152.6" y="65.9">D7</text>
<text x="157.4" y="60.3">29</text>
<text x="157.4" y="61.9">28</text>
<text x="157.4" y="63.6">27</text>
<text x="157.4" y="65.2">26</text>
<text x="183" y="62.6">DIR</text>
<text x="184.3" y="64.3">G</text>
<text x="188.4" y="61.9">1</text>
<text x="188.4" y="63.6">19</text>
<text x="87.9" y="69.2">G</text>
<text x="92" y="68.5">19</text>
<text x="139.7" y="66.8">17</text>
<text x="139.7" y="68.5">18</text>
<text x="139.7" y="70.1">19</text>
<text x="139.7" y="71.7">20</text>
<text x="144.3" y="67.5">A8</text>
<text x="144.3" y="69.2">A9</text>
<text x="144.3" y="70.8">A10</text>
<text x="151.1" y="69.2">RWB</text>
<text x="157.4" y="71.7">2</text>
<text x="157.4" y="68.5">34</text>
<text x="77.6" y="76.6">14</text>
<text x="77.6" y="75">16</text>
<text x="77.6" y="73.4">18</text>
<text x="82.2" y="77.3">Y3</text>
<text x="82.2" y="75.7">Y2</text>
<text x="82.2" y="74.1">Y1</text>
<text x="87.3" y="74.1">A1</text>
<text x="87.3" y="75.7">A2</text>
<text x="87.3" y="77.4">A3</text>
<text x="92" y="73.4">2</text>
<text x="92" y="75">4</text>
<text x="92" y="76.6">6</text>
<text x="139.7" y="73.4">22</text>
<text x="139.7" y="75">23</text>
<text x="139.7" y="76.6">24</text>
<text x="144.3" y="72.4">A11</text>
<text x="144.3" y="74.1">A12</text>
<text x="144.3" y="75.7">A13</text>
<text x="144.3" y="77.4">A14</text>
<text x="151.5" y="72.4">RDY</text>
<text x="151.6" y="74.1">MLB</text>
<text x="151.6" y="77.3">VPB</text>
<text x="157.4" y="73.4">5</text>
<text x="157.4" y="76.6">1</text>
<text x="209.2" y="75">8</text>
<text x="222.7" y="73.4">9</text>
<text x="222.7" y="76.6">10</text>
<text x="77.6" y="78.3">12</text>
<text x="82.2" y="79">Y4</text>
<text x="87.3" y="79">A4</text>
<text x="87.9" y="82.3">G</text>
<text x="92" y="81.5">1</text>
<text x="92" y="78.3">8</text>
<text x="139.7" y="78.3">25</text>
<text x="144.3" y="79">A15</text>
<text x="150.6" y="82.2">RESB</text>
<text x="150.9" y="80.6">NMIB</text>
<text x="151" y="79">IRQB</text>
<text x="157.4" y="78.3">4</text>
<text x="157.4" y="79.9">6</text>
<text x="157.4" y="81.5">40</text>
<text x="78.4" y="89.7">5</text>
<text x="78.4" y="88.1">7</text>
<text x="78.4" y="86.4">9</text>
<text x="82.2" y="88.8">Y2</text>
<text x="82.2" y="87.2">Y1</text>
<text x="87.3" y="87.2">A1</text>
<text x="87.3" y="88.8">A2</text>
<text x="92" y="86.4">11</text>
<text x="92" y="88.1">13</text>
<text x="92" y="89.7">15</text>
<text x="122.5" y="88.1">8</text>
<text x="132.8" y="88.1">9</text>
<text x="139.7" y="86.4">38</text>
<text x="139.7" y="84.8">36</text>
<text x="140.5" y="88.1">7</text>
<text x="144.3" y="88.8">SYNC</text>
<text x="144.3" y="87.2">SOB</text>
<text x="144.3" y="85.5">BE</text>
<text x="150.2" y="85.5">PHI1O</text>
<text x="150.2" y="87.2">PHI2O</text>
<text x="151.3" y="88.8">PHI2</text>
<text x="157.4" y="84.8">3</text>
<text x="157.4" y="86.4">39</text>
<text x="157.4" y="88.1">37</text>
<text x="78.4" y="91.3">3</text>
<text x="82.2" y="92.1">Y4</text>
<text x="82.2" y="90.4">Y3</text>
<text x="87.3" y="90.4">A3</text>
<text x="87.3" y="92.1">A4</text>
<text x="87.9" y="95.3">G</text>
<text x="92" y="94.6">19</text>
<text x="92" y="91.3">17</text>
<text x="77.6" y="101.2">16</text>
<text x="77.6" y="99.5">18</text>
<text x="82.2" y="101.9">Y2</text>
<text x="82.2" y="100.2">Y1</text>
<text x="87.3" y="100.2">A1</text>
<text x="87.3" y="101.9">A2</text>
<text x="92" y="99.5">2</text>
<text x="92" y="101.2">4</text>
<text x="171.6" y="99.5">3</text>
<text x="185.1" y="97.9">1</text>
<text x="185.1" y="101.2">2</text>
<text x="193.2" y="99.9" transform="rotate(-90 193.2 99.9)">3</text>
<text x="77.6" y="104.4">12</text>
<text x="77.6" y="102.8">14</text>
<text x="82.2" y="105.1">Y4</text>
<text x="82.2" y="103.5">Y3</text>
<text x="87.3" y="103.5">A3</text>
<text x="87.3" y="105.1">A4</text>
<text x="92" y="107.7">1</text>
<text x="92" y="102.8">6</text>
<text x="92" y="104.4">8</text>
<text x="185.1" y="107.7">4</text>
<text x="87.9" y="108.4">G</text>
<text x="171.6" y="109.3">6</text>
<text x="185.1" y="111">5</text>
<text x="193.2" y="110.2" transform="rotate(-90 193.2 110.2)">4</text>
<text x="78.4" y="125.7">3</text>
<text x="78.4" y="124">5</text>
<text x="78.4" y="122.4">7</text>
<text x="78.4" y="120.8">9</text>
<text x="82.2" y="124.8">Y3</text>
<text x="82.2" y="123.1">Y2</text>
<text x="82.2" y="121.5">Y1</text>
<text x="87.3" y="121.5">A1</text>
<text x="87.3" y="123.1">A2</text>
<text x="87.3" y="124.8">A3</text>
<text x="92" y="120.8">11</text>
<text x="92" y="122.4">13</text>
<text x="92" y="124">15</text>
<text x="92" y="125.7">17</text>
<text x="82.2" y="126.4">Y4</text>
<text x="87.3" y="126.4">A4</text>
<text x="87.9" y="129.7">G</text>
<text x="92" y="128.9">19</text>
<text x="78.4" y="138.8">8</text>
<text x="81.1" y="139.5">VCC</text>
<text x="92" y="142">5</text>
<text x="78.4" y="145.3">4</text>
<text x="81.1" y="146">GND</text>
<text x="87.2" y="145.5">OUT</text>
<text x="98.9" y="166.5">13</text>
<text x="99.6" y="163.3">1</text>
<text x="99.6" y="164.9">2</text>
<text x="113.2" y="164.9">12</text>
<text x="117.6" y="164.9">1</text>
<text x="127.9" y="164.9">2</text>
<text x="143" y="171.4">13</text>
<text x="154.1" y="171.4">12</text>
<text x="157.7" y="171.4">10</text>
<text x="172.1" y="173.1">8</text>
<text x="158.5" y="174.7">9</text>
</g>
<g font-size="1" fill="#808080">
<text x="112" y="50" transform="rotate(-90 112 50)">A0/3.6D</text>
<text x="113.7" y="50" transform="rotate(-90 113.7 50)">A1/3.5E</text>
<text x="115.3" y="50" transform="rotate(-90 115.3 50)">A2/3.5E</text>
<text x="116.9" y="50" transform="rotate(-90 116.9 50)">A3</text>
<text x="118.6" y="50" transform="rotate(-90 118.6 50)">A4</text>
<text x="120.2" y="50" transform="rotate(-90 120.2 50)">A5</text>
<text x="121.8" y="50" transform="rotate(-90 121.8 50)">A6</text>
<text x="123.5" y="50" transform="rotate(-90 123.5 50)">A7</text>
<text x="125.1" y="50" transform="rotate(-90 125.1 50)">A8</text>
<text x="126.8" y="50" transform="rotate(-90 126.8 50)">A9/2.3B</text>
<text x="128.4" y="50" transform="rotate(-90 128.4 50)">A10/2.3B</text>
<text x="130" y="50" transform="rotate(-90 130 50)">A11/2.3B</text>
<text x="131.7" y="50" transform="rotate(-90 131.7 50)">A12/2.3B</text>
<text x="133.3" y="50" transform="rotate(-90 133.3 50)">A13/2.3B</text>
<text x="134.9" y="50" transform="rotate(-90 134.9 50)">A14/2.3B</text>
<text x="136.6" y="50" transform="rotate(-90 136.6 50)">A15/2.3C</text>
<text x="172.9" y="72.3">RDY</text>
<text x="172.9" y="77.2">VPB/3.5E</text>
<text x="172.9" y="73.9">MLB/4.2B</text>
<text x="231.8" y="77.2">BINT/6.3C</text>
<text x="231.8" y="73.9">IVG/3.6C</text>
<text x="231.8" y="80.5">BNMI/6.3C</text>
<text x="172.9" y="85.4">PH1/3.7C</text>
<text x="172.9" y="87">PH2/2.2E</text>
<text x="59.4" y="103.3">BFETCH/6.2D</text>
<text x="59.5" y="113.2">CPUINH/2.6C</text>
<text x="148.4" y="108.3">RD/3.6D</text>
<text x="150.3" y="109.9">WR</text>
<text x="57" y="123">BBUSACK/6.3B</text>
<text x="58.5" y="124.6">BHALT/6.2D</text>
<text x="59.6" y="121.3">RST/2.2D</text>
<text x="115.7" y="121.3">BRST/6.2C</text>
<text x="115.7" y="123">BUSACK/4.3D</text>
<text x="115.7" y="124.6">HALT/6.4D</text>
<text x="59" y="126.2">BCLK/6.2D</text>
<text x="115.7" y="126.2">BCLK/6.2D</text>
<text x="84.1" y="165.5">WAIT_BANKSW/2.3E</text>
<text x="86.1" y="167.1">WAIT_DMA/4.5B</text>
<text x="87.9" y="163.8">BWAIT/6.2C</text>
<text x="150" y="165.5">RDY</text>
<text x="184.4" y="173.6">HALT/6.4D</text>
</g>
</svg>
